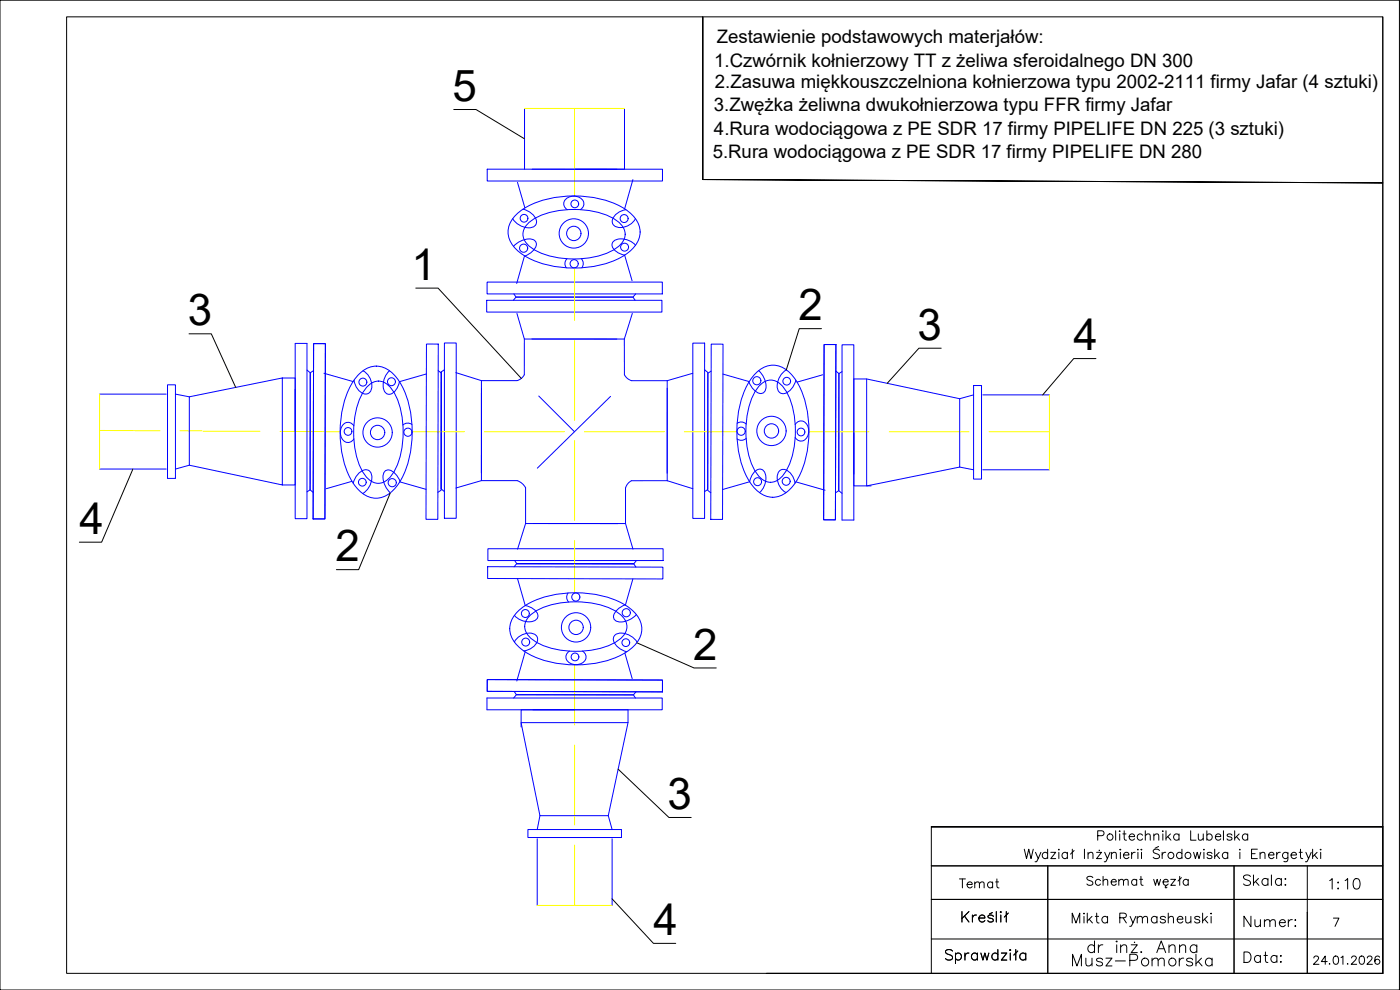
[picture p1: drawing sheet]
<svg xmlns="http://www.w3.org/2000/svg" width="420mm" height="297mm" viewBox="0 0 420 297" stroke-linecap="round" stroke-linejoin="round" font-family="sans-serif">
<g fill="none" stroke="#00f" stroke-width=".3">
<path d="M157.4 32.5v18.3M187.4 32.5v18.3h-15M146.2 50.8h52.6v3.5h-52.6zM155.3 54.7l2.2 7.7M159.7 50.8h25.5M189.9 53.9l-2.4 8.8M154.1 73.9a5.8 5.8 0 0 1 6.2-1.9 1.9 1.9 0 0 1-.3 3.2l-1.1 .9-1.4 .7M154.9 64.5a25 25 0 0 1 17.4-5.7 27 27 0 0 1 16.4 4.8 7.1 7.1 0 0 1 0 12.1 29.5 29.5 0 0 1-22.3 4.2 20.4 20.4 0 0 1-12.4-6.1 6.6 6.6 0 0 1 .9-9.3zM157 62.8a5.1 5.1 0 0 1 4 3.8 2.25 2.25 0 0 1-3.2 1.7l-1.4-.5-1.2-.7-1.3-1.5M157.4 76.7l-2.3 8.4M158.5 67a20.7 20.7 0 0 1 13.8-4.1 20.7 20.7 0 0 1 13.8 4.1 4.4 4.4 0 0 1-.9 7.3 25.7 25.7 0 0 1-19.7 2.6 12 12 0 0 1-8.2-4.9 4.1 4.1 0 0 1 1.2-5zM170.1 77.6a2.05 2.05 0 0 0-.1 2.7"/>
<path d="M174.2 62.9a2.08 2.08 0 0 0 1-2.2 2.08 2.08 0 0 0-1.8-1.7 2.99 2.99 0 0 0-4.2 2.3 2.18 2.18 0 0 0 1.1 1.6M174.5 77.6l.5 1.4-.4 1.3M187.9 62.9a4.6 4.6 0 0 0-4.2 3.6 2.33 2.33 0 0 0 3.3 1.7l1.4-.4 1.1-.7 1.2-1.5M190.7 73.6a5.5 5.5 0 0 0-6.3-1.4 1.83 1.83 0 0 0 .4 3.1l1.2 .8 1.5 .5 2.2 7.6M146.1 90.1h52.5v3.5h-52.5zM146.2 84.6h52.6v3.6h-52.6zM154.1 90.1l.8-1h35.1l.6 1M154.2 88.2l.7 .9h35.1l.8-.9M155.1 94.1l2.3 7.6h30M189.8 94l-2.4 7.7M29.9 118.3h20M50.3 115.5h2.4v28h-2.4z"/>
<path d="M50.3 118.4v22.2M52.7 118.3l4.1 .8M84.7 113.4v32.1h3.9v-32.1h-4l-27.8 5.7v20.5l27.9 5.9M88.6 103h3.5v52.6h-3.5zM88.6 116.8v12.5M92.1 111l1 .8v35.2l-1 .6M94.1 111.2l-1 .6-.1 35.2 1 .8M94.1 103.1h3.6l-.2 52.6h-3.5zM97.2 112l8.8 2.5M107.8 112.2a6.7 6.7 0 0 1 10.3 .1 25 25 0 0 1 5.6 17.4 27 27 0 0 1-4.8 16.4 7.1 7.1 0 0 1-12.1 0 29.5 29.5 0 0 1-4.2-22.4 21.6 21.6 0 0 1 5.2-11.5zM108.9 111.3a4.9 4.9 0 0 1 2.2 6.2 2.38 2.38 0 0 1-3.8-.8l-.7-1.2-.4-1.4M110.3 115.9a4.4 4.4 0 0 1 7.3 .8 25.7 25.7 0 0 1 2.6 19.7 12 12 0 0 1-5 8.2 4.4 4.4 0 0 1-5.6-2 25.7 25.7 0 0 1-2.7-19.7l.4-1.5a14.2 14.2 0 0 1 3-5.5z"/>
<path d="M116.9 111.3a5.5 5.5 0 0 0-1.4 6.3 1.83 1.83 0 0 0 3.1-.4l.8-1.2 .5-1.5 8.1-2.3M128 103.2h3.5l-.1 52.6h-3.6zM131.5 111.2l1 .8-.1 35.1-1 .6M132.4 111.6v35.1M133.4 102.9h3.5v52.6h-3.5zM133.4 111l-1 .6v35.1l1 .8M136.8 111.8l7.7 2.4M144.5 114.2v30l-7.7 2.2M144.5 114.2h10.7M144.5 116.4v25.6M157.4 101.7v10.7l-.9 1.1-1.3 .7M159.6 101.7h25.5"/>
<path d="M161.7 118.8l10.7 10.7M183.2 118.9l-21.9 21.6M187.4 101.7v10.7l.9 1.2 1.3 .6M189.6 114.2h10.6M200.2 114.2v30M200.2 116.5v25.5M207.9 112l-7.7 2.2M207.9 103h3.6v52.5h-3.6zM211.5 111l.9 .7v35.2l-.9 .6M213.4 111.4l-.9 .6-.1 35.1 .9 .8M213.4 103.2l3.6 .1-.2 52.5h-3.5zM217 112.2l7.9 2.3"/>
<path d="M226.9 111.9a6.7 6.7 0 0 1 10.3 .1 25 25 0 0 1 5.6 17.4 27 27 0 0 1-4.8 16.4 7.1 7.1 0 0 1-12.1 0 29.5 29.5 0 0 1-4.2-22.3 21.6 21.6 0 0 1 5.2-11.6zM227.7 111.2a5.8 5.8 0 0 1 1.8 6.2 1.9 1.9 0 0 1-3.1-.3l-.9-1.1-.7-1.4M228.1 115.6a4.4 4.4 0 0 1 7.2 .8 25.7 25.7 0 0 1 2.6 19.7 12 12 0 0 1-5 8.2 4.4 4.4 0 0 1-5.6-2 25.7 25.7 0 0 1-2.7-19.7l.4-1.5a14.2 14.2 0 0 1 3.1-5.5zM236 111a5.4 5.4 0 0 0-2.3 6.4 2.47 2.47 0 0 0 3.9-.8l.7-1.2 .5-1.3M246.9 112.5l-7.7 2.2M247.3 103.4h3.6l-.2 52.6h-3.5zM250.8 111.3l1 .8-.1 35.1-1 .7M252.7 103.4h3.5v52.6h-3.5zM252.7 111.5l-1 .6v35.1l1 .8M260.1 113.7v32.1M292.2 115.7h2.4v28h-2.4zM292.2 118.5l-4.2 1.1"/>
<path d="M294.6 118.6v22.2M294.9 118.5h20M56.8 139.6l-4.1 1.1M106.2 127.8a2.08 2.08 0 0 0-2.2-1 2.08 2.08 0 0 0-1.7 1.7 2.99 2.99 0 0 0 2.3 4.3 2.18 2.18 0 0 0 1.6-1.1M123.6 127.4l-1.4-.5-1.3 .6M221.2 127a2.05 2.05 0 0 1 2.7 .2M223.9 131.5l-1.3 .6-1.4-.4M238.6 127.4a2.07 2.07 0 0 1 2.2-1.1 2.07 2.07 0 0 1 1.7 1.8 3 3 0 0 1-2.2 4.2 2.17 2.17 0 0 1-1.7-1M256.2 129.7v12.5M29.9 140.7h20M105.6 144.4l-7.7 2.2M106 145a5.1 5.1 0 0 1 3.9-4.1 2.25 2.25 0 0 1 1.6 3.3l-.4 1.3-.8 1.3-1.4 1.3"/>
<path d="M120 144.6l7.9 2.2M120.1 144.4a4.8 4.8 0 0 0-3.7-3.4 2.1 2.1 0 0 0-1.4 3l.8 2.1 1.3 1.8M144.5 144.2h10.7l1.9 1.2 .6 1v10.7M157.7 157.1h30l2.3 7.7M157.7 157.1l-2.4 7.7M160 157.1h25.5M200.2 144.2l7.7 2.4M200.2 144.2h-10.7l-.8 .6-1 1.6v10.7M225 144.6l-8.1 2.3M225 144.6a4.2 4.2 0 0 1 3.2-3.9 2.44 2.44 0 0 1 1.6 3.3l-.6 2.2-1.3 1.6M238.6 145a4.6 4.6 0 0 0-3.5-4.2 2.33 2.33 0 0 0-1.8 3.3l.4 1.4 .8 1.1 1.4 1.2M238.9 144.6l8.7 2.5"/>
<path d="M260.2 145.8l27.8-5.7v-20.5l-27.9-5.9h-3.9v32.1h5.2M288 140.1l4.2 .9M294.9 141h20M146.3 170l52.6 .2v3.5l-52.6-.1zM146.4 164.6h52.6v3.6h-52.6zM154.3 170l.8-.9 35.1 .1 .6 .9M154.5 168.2l.6 .9h35.1l.8-.9M155.1 169.1h35.1M155.3 173.6l2.3 8.1M170.5 177.9l-.4 1.4 .5 1.3M189.9 173.7l-2.2 7.9M154.4 192.6a4.9 4.9 0 0 1 6.2-2.2 2.38 2.38 0 0 1-.8 3.9l-1.2 .6-1.4 .4"/>
<path d="M155.4 183.5a25 25 0 0 1 17.4-5.6 27 27 0 0 1 16.4 4.8 7.1 7.1 0 0 1 0 12.1 29.5 29.5 0 0 1-22.3 4.2 20.4 20.4 0 0 1-12.4-6.2 6.6 6.6 0 0 1 .9-9.3zM157.6 195.6l-2.5 8.7M157.6 181.7a4.2 4.2 0 0 1 3.8 3.2 2.44 2.44 0 0 1-3.2 1.6l-2.2-.6-1.6-1.3M159 184.7a20.7 20.7 0 0 1 13.8-4.1 20.7 20.7 0 0 1 13.8 4.2 4.4 4.4 0 0 1-.8 7.2 25.7 25.7 0 0 1-19.8 2.6 12 12 0 0 1-8.1-4.9 4.1 4.1 0 0 1 1.1-5zM170.9 195.4a2.08 2.08 0 0 0-1 2.2 2.08 2.08 0 0 0 1.8 1.6 2.99 2.99 0 0 0 4.2-2.2 2.18 2.18 0 0 0-1.1-1.6M187.5 195.9l2.2 7.7M187.6 181.5a4.8 4.8 0 0 0-3.5 3.7 2.1 2.1 0 0 0 3 1.3l2.1-.7 1.8-1.4M191.2 192.7a5.4 5.4 0 0 0-6.4-2.3 2.47 2.47 0 0 0 .8 3.9l1.1 .7 1.4 .6M146.1 209.4h52.6v3.6h-52.6zM146.2 203.9l52.6 .1v3.6l-52.6-.2zM154.2 209.4l.8-.9h35.1l.6 .9M154.3 207.5l.7 .9 35.1 .1 .8-.9"/>
<path d="M156.4 216.9l5.6 27.8h20.6l5.9-27.9v-3.8h-32.1v5.1M156.4 216.8h32.1M159.9 213h12.5M158.4 248.9h28.1v2.4h-28.1zM161.2 251.7v20M161.3 251.3h22.3M162 244.7l-.8 4.2M182.6 244.7l1.1 4.2M183.7 251.7v20"/>
<circle cx="157.1" cy="74.5" r="1.22"/>
<circle cx="157.3" cy="65.5" r="1.16"/>
<circle cx="172.2" cy="70" r="4.4"/>
<circle cx="172.2" cy="70" r="2.15"/>
<circle cx="172.3" cy="79.1" r="1.22"/>
<circle cx="172.5" cy="61.2" r="1.16"/>
<circle cx="187.3" cy="65.6" r="1.19"/>
<circle cx="187.4" cy="74.2" r="1.19"/>
<circle cx="108.9" cy="114.7" r="1.19"/>
<circle cx="117.5" cy="114.5" r="1.19"/>
<circle cx="227.1" cy="114.2" r="1.22"/>
<circle cx="236.1" cy="114.4" r="1.16"/>
<circle cx="104.5" cy="129.4" r="1.16"/>
<circle cx="113.3" cy="129.8" r="4.4"/>
<circle cx="113.3" cy="129.8" r="2.15"/>
<circle cx="122.4" cy="129.7" r="1.22"/>
<circle cx="222.4" cy="129.4" r="1.22"/>
<circle cx="231.5" cy="129.3" r="4.4"/>
<circle cx="231.5" cy="129.3" r="2.15"/>
<circle cx="240.4" cy="129.6" r="1.16"/>
<circle cx="108.7" cy="144.7" r="1.16"/>
<circle cx="117.7" cy="144.8" r="1.22"/>
<circle cx="227.4" cy="144.5" r="1.19"/>
<circle cx="235.9" cy="144.4" r="1.19"/>
<circle cx="172.8" cy="179.1" r="1.22"/>
<circle cx="157.7" cy="184.1" r="1.19"/>
<circle cx="157.8" cy="192.7" r="1.19"/>
<circle cx="172.6" cy="197.1" r="1.16"/>
<circle cx="172.9" cy="188.2" r="4.4"/>
<circle cx="172.9" cy="188.2" r="2.15"/>
<circle cx="187.8" cy="192.8" r="1.16"/>
<circle cx="188" cy="183.8" r="1.22"/>
</g>
<!-- layer: osie -->
<g fill="none" stroke="#ff0" stroke-width=".3">
<path d="M157.4 32.5h30M172.4 32.5v26.3M172.4 80.4v15.7M29.9 118.3v22.4M172.4 102.1v24M314.9 118.5v22.5M29.9 129.2l18.1 .1M54 129.3l24 .1M84 129.4l18.1 .1M123.6 129.5h15.8M145.4 129.5h24M172.4 132.1v24"/>
<path d="M175.4 129.5h24M205.4 129.5h15.7M242.8 129.5h18.1M266.9 129.5h24M296.9 129.5h18M172.4 162.1v15.8M172.4 199.5v18.1M172.4 223.6v24M172.4 253.6v18.1M161.2 271.7h22.5"/>
</g>
<!-- layer: 0 -->
<g fill="none" stroke="#000" stroke-width=".3">
<path d="M0 .1h420v296.9h-420zM415 5.1v286.9M136.2 32.9h6.7l14.5 8.8M124.8 86.4h6.7l25 27.1M246.5 98.6h-6.6l-3.9 12.4M56.7 100.2h6.7l7.3 16M282.5 104.5h-6.7l-9.5 10.5M328.9 107.6h-6.7l-9.3 10.9M39.9 140.7l-9.4 22h-6.7M117.1 147.9l-9.5 23h-6.6M191.2 192.9l17.1 7.5h6.7M185.5 230.8l15.3 14.5h6.6"/>
<path d="M279.5 248.1h135.5M279.5 259.8h135.5M307.4 254.8l.7 2.8 .6-2.8 .7 2.8 .7-2.8M310.8 255.7l.8 1.9 .8-1.9M311.6 257.6l-.6 1h-.4M314.4 256.1a.9 .9 0 0 0-1.3-.1 .9 .9 0 0 0 0 1.3 .9 .9 0 0 0 1.3-.1M314.4 254.8v2.8M314.5 259.8v32.2M315.4 255.7h1.4l-1.4 1.9h1.4M317.8 254.8v.3zM317.8 255.7v1.9M320.3 256.1a.9 .9 0 0 0-1.3-.1 .9 .9 0 0 0 0 1.3 .9 .9 0 0 0 1.3-.1"/>
<path d="M320.3 255.7v1.9M321.8 254.8v2.8M322.4 255.2l-1.1 1.1M325.5 254.8v2.8M326.5 256.3l.7-.6 .7 .2 .1 1.7M326.5 255.7v1.9M329.1 255.7h1.5l-1.5 1.9h1.5M329.4 250.7h1.3a.74 .74 0 0 0 .6-.7 .74 .74 0 0 0-.6-.7h-1.3v2.8M329.9 255.2h.1M331.5 255.7l.8 1.9 .8-1.9M332.3 257.6l-.4 .8-.5 .2M333.5 256.3l.7-.6 .7 .2 .1 1.7"/>
<path d="M333.5 255.7v1.9M334.8 249.3v2.8M335.9 249.4h.3zM336 250.2v1.9M336.1 254.9h.3zM336.2 255.7v1.9M337 250.2h.9M337.2 256.5h1.6a.87 .87 0 0 0-1.2-.7 .87 .87 0 0 0-.3 1.4 .86 .86 0 0 0 1.5 0M337.4 249.3v2.3l.1 .4 .6 .1M338.9 251h1.6a.87 .87 0 0 0-1.2-.7 .87 .87 0 0 0-.3 1.4 .86 .86 0 0 0 1.5 0M339.6 255.7v1.9M340.7 255.7a.93 .93 0 0 0-1.1 .8"/>
<path d="M341.4 254.9h.2zM341.5 255.7v1.9M342.4 254.9h.3zM342.6 255.7v1.9M342.9 250.6a.9 .9 0 0 0-1.3-.1 .9 .9 0 0 0 0 1.3 .9 .9 0 0 0 1.3-.1M343.7 250.7l.7-.5 .7 .1 .1 1.8M343.7 249.3v2.8M346.3 250.7l.7-.5 .6 .1 .2 1.8M346.3 250.2v1.9M347.7 254l-1.1 .5M348 255.2a1.06 1.06 0 0 0-1.1-.5 1.06 1.06 0 0 0-.8 .8l.3 .4 1 .4a.69 .69 0 0 1 .5 .5 .69 .69 0 0 1-.2 .7 1.29 1.29 0 0 1-1.6-.3M348.8 255.7v1.9"/>
<path d="M348.8 249.4h.3zM349 250.2v1.9M349.9 255.7a.93 .93 0 0 0-1.1 .8M349.9 249.3v2.8M350.5 251l.9 1.1M351.3 250.2l-1.4 1.4M353.8 250.6a.9 .9 0 0 0-1.3-.1 .9 .9 0 0 0 0 1.3 .9 .9 0 0 0 1.3-.1M353.8 250.2v1.9M354.7 256.1a.9 .9 0 0 0-1.3-.1 .9 .9 0 0 0 0 1.3 .9 .9 0 0 0 1.3-.1M354.7 254.8v2.8M357.3 249.3v2.8h1.7M358.2 255.7l.6 1.9 .5-1.9 .5 1.9 .6-1.9"/>
<path d="M359.6 250.2l.2 1.8 .6 .1 .7-.5M361.1 250.2v1.9M361.2 254.9h.3zM361.3 255.7v1.9M362.2 250.6a.9 .9 0 0 1 1.3-.1 .9 .9 0 0 1 0 1.3 .9 .9 0 0 1-1.3-.1M362.2 249.3v2.8M363.7 256.1a.86 .86 0 0 0-1.4 0l.1 .3 1.2 .4 .1 .4a.86 .86 0 0 1-1.4 0M364.5 254.8v2.8M364.8 251h1.6a.87 .87 0 0 0-1.3-.7 .87 .87 0 0 0-.2 1.4 .86 .86 0 0 0 1.5 0M365.1 256.5l.9 1.1M365.9 255.7l-1.4 1.4M367.2 249.3v2.8"/>
<path d="M368.5 256.1a.9 .9 0 0 0-1.4-.1 .9 .9 0 0 0 0 1.3 .9 .9 0 0 0 1.4-.1M368.5 255.7v1.9M369.7 250.6a.86 .86 0 0 0-1.4 0l.1 .3 1.2 .4 .1 .4a.86 .86 0 0 1-1.4 0M370.4 259.8v32.2M370.5 249.3v2.8M371.1 251l.9 1.1M371.9 250.2l-1.4 1.4M372 254.9h.2zM372.1 255.7v1.9M374.4 250.6a.9 .9 0 0 0-1.3-.1 .9 .9 0 0 0 0 1.3 .9 .9 0 0 0 1.3-.1M374.4 250.2v1.9M375.6 256.1h1.1"/>
<path d="M377.3 254.8h-1.7v2.8h1.7M378.2 256.3l.6-.6 .7 .2 .1 1.7M378.2 255.7v1.9M380.7 256.5h1.6a.87 .87 0 0 0-1.2-.7 .87 .87 0 0 0-.2 1.4 .86 .86 0 0 0 1.4 0M383.1 255.7v1.9M384.2 255.7a.91 .91 0 0 0-1.1 .8M386.5 255.7v2.2a.74 .74 0 0 1-.4 .6 .74 .74 0 0 1-.8-.1M386.5 256.1a.9 .9 0 0 0-1.3-.1 .9 .9 0 0 0 0 1.3 .9 .9 0 0 0 1.3-.1M387.5 256.5h1.6a.87 .87 0 0 0-1.3-.7 .87 .87 0 0 0-.2 1.4 .86 .86 0 0 0 1.5 0M389.9 255.7h.9M390.3 254.8v2.3l.1 .4 .6 .1M391.9 255.7l.8 1.9 .8-1.9"/>
<path d="M392.3 259.8v32.2M392.7 257.6l-.4 .8-.5 .2M393.9 254.8v2.8M394.5 256.5l.9 1.1M395.3 255.7l-1.4 1.4M396.2 254.9h.3zM396.4 255.7v1.9M415 248.1v43.9v-286.9h-395v286.9h395h-185M415 248.1h-135.5v43.9M415 248.1h-135.5h135.5M183.7 269.7l12.4 13.3h6.7M279.5 269.9h135.5"/>
<path d="M288.7 273.5v3.1M289.4 274.9l1.4 1.7M290.8 273.5l-2.1 2.1M291.8 274.5v2.1M293 274.5a1.02 1.02 0 0 0-1.2 .9M293.8 275.4h1.8a.97 .97 0 0 0-1.4-.8 .97 .97 0 0 0-.3 1.6 .95 .95 0 0 0 1.7 0M297.8 273.8l-.9 .5M298.1 275a.94 .94 0 0 0-1.6 0l.1 .3 1.4 .5 .1 .4a.95 .95 0 0 1-1.6 0M299 273.5v3.1M300.4 273.5v.3zM300.4 274.5v2.1M302 273.5v3.1"/>
<path d="M302.6 274l-1.2 1.2M321.8 276.9v-2.9l1.1 2.9 1.2-2.9v2.9M325.3 274v.2zM325.3 275v1.9M326.3 274v2.9M326.9 275.8l1 1.1M327.7 275l-1.4 1.4M328 263.3a1.01 1.01 0 0 0-1-.4 1.01 1.01 0 0 0-.8 .7l.2 .4 1.3 .5a.63 .63 0 0 1 0 1 1.22 1.22 0 0 1-1.5-.3M328.7 275h1M329.1 274v2.4l.2 .4 .5 .1M330.3 264.2a.86 .86 0 0 0-1.3-.1 .86 .86 0 0 0 0 1.3 .86 .86 0 0 0 1.3-.2M331 264.3l.7-.5 .6 .2 .1 1.6"/>
<path d="M331 262.9v2.7M332.4 275.4a.95 .95 0 0 0-1.4-.2 .95 .95 0 0 0 0 1.4 .95 .95 0 0 0 1.4-.1M332.4 275v1.9M333.5 264.6h1.5a.82 .82 0 0 0-1.2-.7 .82 .82 0 0 0-.2 1.3 .8 .8 0 0 0 1.4 0M335.8 264.3l.6-.5 .6 .2 .2 1.6M335.8 263.8v1.8M336.1 275.4l1.7-.2a.68 .68 0 0 0 0-1.1l-1.7-.1v2.9M337 275.4l1 1.5M337.2 264.3l.6-.5 .7 .2 .1 1.6M339.2 275l.8 1.9 .9-1.9M340 276.9l-.6 1h-.4M341.1 264.2a.85 .85 0 0 0-1.2-.1 .85 .85 0 0 0 0 1.3 .85 .85 0 0 0 1.2-.2"/>
<path d="M341.1 263.8v1.8M341.3 275.5l.7-.5 .7 .1 .1 1.8M341.3 275v1.9M342 263.8h.9M342.4 262.9v2.2l.1 .4 .6 .1M342.8 275.5l.7-.5 .8 .1 .1 1.8M346.2 263.8l.6 1.8 .5-1.8 .5 1.8 .5-1.8M347.2 275.4a.95 .95 0 0 0-1.4-.2 .95 .95 0 0 0 0 1.4 .95 .95 0 0 0 1.4-.1M347.2 275v1.9M349.1 264.6h1.5a.82 .82 0 0 0-1.2-.7 .82 .82 0 0 0-.2 1.3 .8 .8 0 0 0 1.4 0M349.8 275.4a.9 .9 0 0 0-1.6 0l.2 .3 1.2 .4 .2 .4a.9 .9 0 0 1-1.6 0M350.1 265.6l-.4 .7 .3 .1 .2-.2"/>
<path d="M350.6 275.5l.7-.5 .7 .1 .2 1.8M350.6 274v2.9M351.4 263.8h1.4l-1.4 1.8h1.4M353.3 275.8h1.7a.91 .91 0 0 0-1.3-.8 .91 .91 0 0 0-.3 1.5 .9 .9 0 0 0 1.6 0M354 262.9v2.7M354.6 263.3l-1.1 1M355.8 275l.2 1.8 .7 .1 .7-.5M356.6 264.2a.85 .85 0 0 0-1.3-.1 .85 .85 0 0 0 0 1.3 .85 .85 0 0 0 1.3-.2M356.6 263.8v1.8M357.4 275v1.9M360.1 275.4a.89 .89 0 0 0-1.6 0l.2 .3 1.2 .4 .2 .4a.89 .89 0 0 1-1.6 0M360.9 274v2.9"/>
<path d="M361.5 275.8l1 1.1M362.3 275l-1.4 1.4M363.3 274.1h.3zM363.5 275v1.9M399.1 264.2l.7-.6v3.2M400.2 275.5h1.6l-1.1 2.5M401.4 264.8h.3zM401.4 266.6h.3zM403.7 264.2l.7-.6v3.2M406.5 263.8a1.02 1.02 0 0 1 1.5 .4 2.61 2.61 0 0 1-.3 2.4 1.03 1.03 0 0 1-1.5-.4 2.58 2.58 0 0 1 .3-2.4zM279.5 281.7h135.5M285.9 285.4a1.19 1.19 0 0 0-1.2-.5 1.19 1.19 0 0 0-.9 .8l.3 .4 1.2 .5a.76 .76 0 0 1 .5 .5 .76 .76 0 0 1-.2 .8 1.44 1.44 0 0 1-1.8-.3"/>
<path d="M286.8 286.4a1 1 0 0 1 1.4-.1 1 1 0 0 1 0 1.4 1 1 0 0 1-1.4-.1M286.8 286v3.1M289.6 286v2.1M290.8 286a1 1 0 0 0-1.2 .9M293.3 286.4a1 1 0 0 0-1.4-.1 1 1 0 0 0 0 1.4 1 1 0 0 0 1.4-.1M293.3 286v2.1M294.4 286l.6 2.1 .6-2.1 .6 2.1 .6-2.1M299.5 286.4a1 1 0 0 0-1.5-.1 1 1 0 0 0 0 1.4 1 1 0 0 0 1.5-.1M299.5 284.9v3.2M300.5 286h1.7l-1.7 2.1h1.7M303.2 284.9v.3zM303.2 286v2.1"/>
<path d="M304.8 284.9v3.2M305.4 285.4l-1.2 1.2M307.8 286.4a1 1 0 0 0-1.4-.1 1 1 0 0 0 0 1.4 1 1 0 0 0 1.4-.1M307.8 286v2.1M321.9 289.8v-3.5l1.3 3.5 1.3-3.5v3.5M325.9 287.5l.2 2.2 .8 .1 .8-.6M327.7 287.5v2.3M328.5 284a1.12 1.12 0 0 0-1.7-.2 1.12 1.12 0 0 0 0 1.7 1.12 1.12 0 0 0 1.7-.2M328.5 282.3v3.5M329.6 283.5v2.3M330.9 288a1.05 1.05 0 0 0-1.8 0 1.9 1.9 0 0 0 1.6 .8l.2 .5a1.06 1.06 0 0 1-1.8 0M331 283.5a1.13 1.13 0 0 0-1.4 1"/>
<path d="M331.9 287.5h1.8l-1.8 2.3h1.8M334.7 288.3h3M335.1 282.3l.2 .2-.2 .1-.1-.1zM335.1 283.5v2.3M336.3 284.1l.9-.6 .8 .2 .1 2.1M336.3 283.5v2.3M339.1 288.1h1.5a.92 .92 0 0 0 .8-.9 .92 .92 0 0 0-.8-.9h-1.5v3.5M339.5 283.5h1.8l-1.8 2.3h1.8M340.4 282.7h.2zM342.5 285.5l-.2 .2 .2 .1 .2-.1M345.7 288.1l.9-.6 .8 .2 .2 2.1M345.7 287.5v2.3"/>
<path d="M347.2 285.8l1.3-3.5 1.3 3.5M347.6 288.1l.8-.6 .8 .2 .2 2.1M347.7 284.7h1.6M350.8 284.1l.9-.6 .8 .2 .2 2.1M350.8 283.5v2.3M353.9 287.5v2.3M354 284.1l.8-.6 .9 .2 .1 2.1M354 283.5v2.3M355.3 287.5a1.13 1.13 0 0 0-1.4 1M357.9 288a1.06 1.06 0 0 0-1.8 0 1.9 1.9 0 0 0 1.7 .8l.1 .5a1.07 1.07 0 0 1-1.8 0M358.9 286.3v3.5M359.2 284a1.12 1.12 0 0 0-1.7-.2 1.12 1.12 0 0 0 0 1.7 1.12 1.12 0 0 0 1.7-.2"/>
<path d="M359.2 283.5v2.3M359.6 288.5l1.2 1.3M360.6 287.5l-1.7 1.7M363.8 288a1.12 1.12 0 0 0-1.7-.2 1.12 1.12 0 0 0 0 1.7 1.12 1.12 0 0 0 1.7-.2M363.8 287.5v2.3M394.3 287.4l.5-.6 .8 .3a.76 .76 0 0 1-.2 1l-1.2 1.2h1.6M398.3 288.5h-1.8l1.2-1.7v2.5M399 289.1v.2l.1-.1M400.4 287a.79 .79 0 0 1 1.2 .3 1.25 1.25 0 0 1-.8 2 1.58 1.58 0 0 1-.4-2.3zM402.4 287.3l.6-.5v2.5M404.5 289.1v.2l.1-.1M405.6 287.4l.5-.6h.5l.4 .5-.3 .8-1.2 1.2h1.7"/>
<path d="M408.2 287a.79 .79 0 0 1 1.2 .3 1.25 1.25 0 0 1-.8 2 1.58 1.58 0 0 1-.4-2.3zM410.3 287.4l.5-.6h.5l.5 .5-.4 .8-1.2 1.2h1.7M414 287.2a.71 .71 0 0 0-1-.2 1.42 1.42 0 0 0 .4 2.3 .77 .77 0 0 0 .7-.8 .77 .77 0 0 0-.7-.7 .77 .77 0 0 0-.8 .7"/>
<circle cx="333.1" cy="251.1" r=".93"/>
<circle cx="351.4" cy="256.6" r=".93"/>
<circle cx="356.5" cy="256.6" r=".93"/>
<circle cx="343.7" cy="288.6" r="1.16"/>
<circle cx="351.8" cy="288.6" r="1.16"/>
</g>
<!-- layer: opis -->
<path d="M210.9 5.1v48.8l204.1 1-204.1-1z" fill="none" stroke="#000" stroke-width=".3"/>
<g font-size="13.1">
<text x="135.8" y="30.3">5</text>
<text x="123.5" y="83.9">1</text>
<text x="56.3" y="97.6">3</text>
<text x="239.6" y="96.1">2</text>
<text x="275.4" y="101.9">3</text>
<text x="322.2" y="105">4</text>
<text x="23.8" y="160.1">4</text>
<text x="100.7" y="168.4">2</text>
<text x="208.1" y="197.9">2</text>
<text x="200.4" y="242.7">3</text>
<text x="196.1" y="280.5">4</text>
</g>
<g font-size="6.6">
<text x="371.8" y="267.1">Skala:</text>
<text x="372.2" y="279.4">Numer:</text>
<text x="372.2" y="290">Data:</text>
</g>
<text font-size="6.2" x="286.8" y="267.8">Temat</text>
<g font-size="5.6">
<text x="215.1" y="13">Zestawienie podstawowych materjałów:</text>
<text x="214.4" y="20.1">1.Czwórnik kołnierzowy TT z żeliwa sferoidalnego DN 300</text>
<text x="214.6" y="26.3">2.Zasuwa miękkouszczelniona kołnierzowa typu 2002-2111 firmy Jafar (4 sztuki)</text>
<text x="214.2" y="33.3">3.Zwężka żeliwna dwukołnierzowa typu FFR firmy Jafar</text>
<text x="214.3" y="40.4">4.Rura wodociągowa z PE SDR 17 firmy PIPELIFE DN 225 (3 sztuki)</text>
<text x="213.9" y="47.4">5.Rura wodociągowa z PE SDR 17 firmy PIPELIFE DN 280</text>
</g>
</svg>
